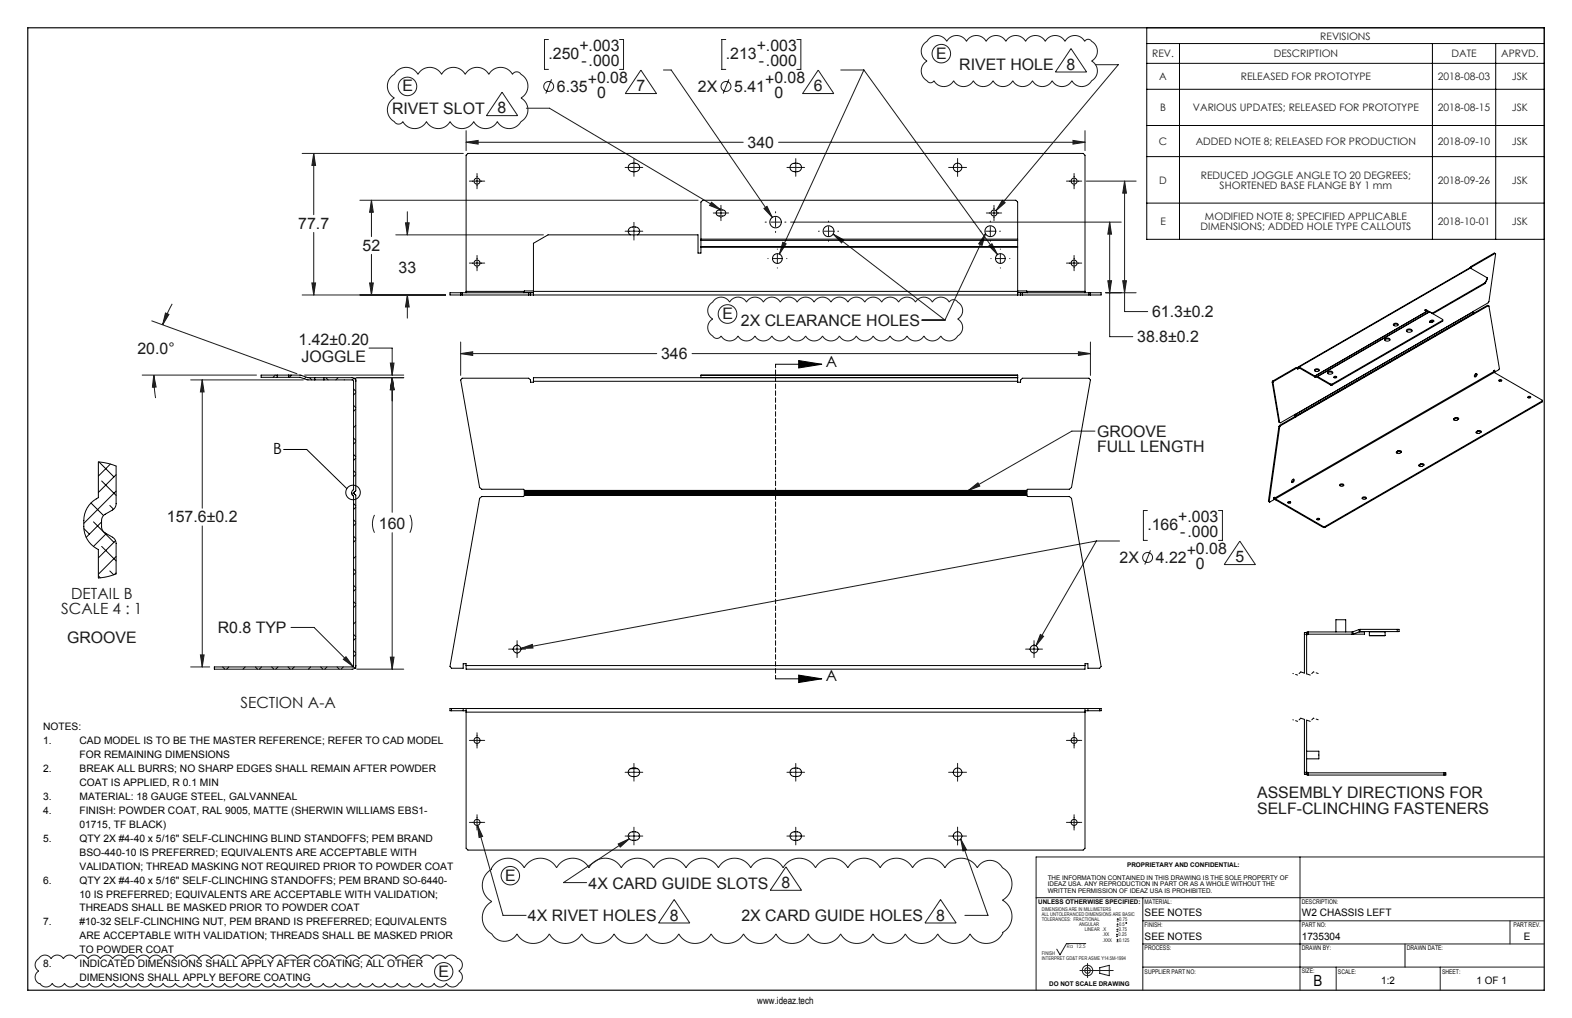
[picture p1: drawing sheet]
<svg xmlns="http://www.w3.org/2000/svg" width="432mm" height="279mm" viewBox="0 0 432 279" stroke-linecap="round" stroke-linejoin="round" font-family="sans-serif">
<g fill="none" stroke="#191924" stroke-width=".27">
<path d="M109 19.5a3.7 3.7 0 0 1 5.8 .9 3.7 3.7 0 0 1 6.5 0 3.7 3.7 0 0 1 6.5 0 3.7 3.7 0 0 1 6.5 0 3.7 3.7 0 0 1 6.5 0 1.47 1.47 0 0 1 2.5 .1 3.7 3.7 0 0 1-.2 6.4 3.8 3.8 0 0 1-.1 6.7 3.7 3.7 0 0 1-6.4-.2 3.7 3.7 0 0 1-6.5 0 3.7 3.7 0 0 1-6.5 0 3.7 3.7 0 0 1-6.5 0 3.7 3.7 0 0 1-6.5 0 1.47 1.47 0 0 1-2.5-.2 3.7 3.7 0 0 1 .2-6.3 3.8 3.8 0 0 1 .2-6.7zM150.7 10.8h-1.1v8.2h1.1M170.2 10.8h1.1v8.2h-1.1M176 19.2l4.3 6.5h-8.5zM182.2 19.2h2.2l27.7 40.5M199.4 10.8h-1.1v8.2h1.1M218.9 10.8h1.1v8.2h-1.1M224.7 19.2l4.3 6.5h-8.5zM230.9 19.2h6.4M237.3 19.2l36.7 50.7M237.3 19.2l-23.2 50.5M255.1 10.7a3.1 3.1 0 0 1 5 .6 3.1 3.1 0 0 1 5.4 0 3.1 3.1 0 0 1 5.4 0 3.1 3.1 0 0 1 5.4 0 3.1 3.1 0 0 1 5.4 0 3.1 3.1 0 0 1 5.4 0 3.1 3.1 0 0 1 5.4 0 3.1 3.1 0 0 1 5.4 0 1.21 1.21 0 0 1 2.2 .2 3.1 3.1 0 0 1-.3 5.3 3.2 3.2 0 0 1-.1 5.6 3.1 3.1 0 0 1-5.3-.2 3.1 3.1 0 0 1-5.4 0 3.1 3.1 0 0 1-5.4 0 3.1 3.1 0 0 1-5.4 0 3.1 3.1 0 0 1-5.4 0 3.1 3.1 0 0 1-5.4 0 3.1 3.1 0 0 1-5.5 0 3.1 3.1 0 0 1-5.4 0 1.21 1.21 0 0 1-2.1-.2 3.1 3.1 0 0 1 .2-5.2 3.2 3.2 0 0 1 .2-5.7z"/>
<path d="M294.2 13.3l4.3 6.5h-8.6zM300.8 17.8h6.4l-33.6 40M128 39l3.3-.5v1.1zM128 35.9v5.4M128 39h76.2M137.9 25.3l4.3 6.4h-8.6zM144.6 29.7h6.3l47.1 27.9M151.5 21.8l-1.6 3.9M200.2 21.8l-1.6 3.9M213.9 39h84.1M294.7 38.5l3.3 .5-3.3 .6zM298 35.9v5.4"/>
<path d="M83 42.1h44.3M86.2 42.1l.5 3.3h-1zM86.2 42.1v16.8M98.9 55h92.9M102 55l.5 3.3h-1zM102 55v9.9M111.9 58.1v6.4M128.9 49.7h4.2M131 47.6v4.2M171.7 46h4.9M174.1 43.5v4.9M195.4 55.5l2.6 2.1-3.1-1.2z"/>
<path d="M195.9 58.5h4.2M198 56.4v4.2M209.8 57.2l.9-.6 1.4 3.1zM213 58.1v.3M213 59.7v2.5M216.2 46h4.8M218.6 43.5v4.9M260.6 46h4.9M263 43.5v4.9M270.9 58.5h4.2M273 56.4v4.2M275.3 55l.8 .6-2.5 2.2z"/>
<path d="M292.9 49.7h4.2M295 47.6v4.2M298.4 49.7h13.7M308.9 49.7l.5 3.3h-1zM308.9 49.7v35.8h6.3M85.7 77.7h1l-.5 3.3zM86.2 63.8v17.2M101.5 77.7h1l-.5 3.3zM102 69.8v11.2M108.7 64.5h40.6M111.4 61.2h1l-.5 3.3zM128.9 72.2h4.2"/>
<path d="M131 70.1v4.2M171.7 63.5h4.9M174.1 61v4.9M210.2 61h.3M210.9 71h.1M211.8 61h2.5M212.3 71h2.5M213 63.5v.3M213.5 68.3v.1M213.5 69.7v2.5M213.5 73.5v.1M215 66.5l.9 .4-1.8 2.8z"/>
<path d="M215.6 61h.3M216.1 71h.1M217.2 61h90.8M224.8 63.5h.2M226.3 63.5h2.6M227.6 60.7v.2M227.6 62.2v2.5M227.6 66v.2M228.9 64.3l2.9 1.6-.6 .8zM228.9 64.3l30.7 23.5M230.1 63.5h.3M269.3 63.5h.2"/>
<path d="M270.7 64.1l-11.1 23.7M270.7 64.1l-.9 3.2-1-.4zM270.8 63.5h2.5M271.6 67.5l.9-.6 1.5 3zM272 60.7v.2M272 62.2v2.5M272 66v.2M272.2 71h.1M273.5 71h2.6M274.6 63.5h.2M274.8 68.3v.1M274.8 69.7v2.5"/>
<path d="M274.8 73.5v.1M277.3 71h.1M292.9 72.2h4.2M295 70.1v4.2M304.3 77h1l-.5 3.4zM304.8 61l.5 3.3h-1zM304.8 61v31.4h6.4M308.4 77h1l-.5 3.4zM41.7 88.1l39.8 14.5M45.5 85.9l.9 .4-1.7 2.9zM47.3 83.4l-2.6 5.8M83 81h39.3"/>
<path d="M101.4 95.5h6.3v7.4M107.2 99.6h1l-.5 3.3zM111.9 81l.5 3.3h-1zM111.9 81v6.3M126.5 97.1l3.3-.6v1.1zM126.5 93.9v9.1M126.5 97.1h53.9M190.1 97.1h109.4M195.2 83.3l.4-.3a2.77 2.77 0 0 1 4.8-.1 2.65 2.65 0 0 1 4.7 0 2.65 2.65 0 0 1 4.6 0 2.65 2.65 0 0 1 4.6 0 2.65 2.65 0 0 1 4.7 0 2.65 2.65 0 0 1 4.6 0 2.65 2.65 0 0 1 4.7 0 2.65 2.65 0 0 1 4.6 0 2.65 2.65 0 0 1 4.6 0 2.65 2.65 0 0 1 4.7 0 2.65 2.65 0 0 1 4.6 0 2.65 2.65 0 0 1 4.7 0 2.65 2.65 0 0 1 4.6 0 2.65 2.65 0 0 1 4.6 0 1.44 1.44 0 0 1 2.6 .1 2.65 2.65 0 0 1-.2 4.6 2.77 2.77 0 0 1-.2 4.8 2.65 2.65 0 0 1-4.5-.2 2.65 2.65 0 0 1-4.6 0 2.65 2.65 0 0 1-4.7 0 2.65 2.65 0 0 1-4.6 0 2.65 2.65 0 0 1-4.6 0 2.65 2.65 0 0 1-4.7 0 2.65 2.65 0 0 1-4.6 0 2.65 2.65 0 0 1-4.7 0 2.65 2.65 0 0 1-4.6 0 2.65 2.65 0 0 1-4.7 0 2.65 2.65 0 0 1-4.6 0 2.65 2.65 0 0 1-4.6 0 2.65 2.65 0 0 1-4.7 0 2.65 2.65 0 0 1-4.6 0 1.44 1.44 0 0 1-2.5-.1 2.65 2.65 0 0 1 .2-4.5 2.65 2.65 0 0 1-.6-4.3zM253.2 87.8h6.4M296.2 96.5l3.3 .6-3.3 .5zM299.5 93.9v9.1"/>
<path d="M303.7 80.4h8.4M39.1 102.9h31.4M42.2 102.9l.7 3.3-1 .1zM42.2 102.9l.5 6.4M52.4 104.3h30.9M55.6 104.3v35.2M55.6 104.3l.5 3.3h-1.1zM83.7 102.9h27.2M98 103.7h12.9M107.7 103.7v36.9M107.7 103.7l.5 3.3h-1zM300.8 118.3h-6.4l-28.4 16.3"/>
<path d="M266 134.6l2.6-2.1 .5 .9zM55.6 144.4v38.6M102.9 141.3l-.6 2.3 .1 1.3 .5 1.3M107.7 146.2v37.5M112.6 141.3l.5 2.3-.1 1.3-.4 1.3M301.2 148.5l-16.6 28.7M301.2 148.5h6.3M301.2 148.5l-158.1 29.5M315.2 140.1h-1.1v8.2h1.1M316 151.1l-1.6 3.8M334.7 140.1h1.1v8.2h-1.1M340.6 148.5l4.2 6.4h-8.5z"/>
<path d="M55 179.7h1.1l-.5 3.3zM79.9 172.2h6.4l10.7 10.7M139.7 178.2h4.7M142 175.8v4.7M143.1 178l3.1-1.1 .2 1zM281.7 178.2h4.7M284 175.8v4.7M285.8 174.1l.8 .5-2 2.6zM52.4 183h5.2M95 180.2l2 2.7-2.7-1.9zM98 183.7h12.9M107.2 180.4h1l-.5 3.3z"/>
<path d="M128.9 203.2h4.2M131 201.1v4.2M171.7 212h4.9M174.1 209.5v4.9M216.2 212h4.8M218.6 209.5v4.9M260.6 212h4.9M263 209.5v4.9M292.9 203.2h4.2M295 201.1v4.2M128.9 225.7h4.2M131 223.6v4.2"/>
<path d="M131.2 226.5l7 24.7h6.3M131.2 226.5l1.4 3.1-1 .2zM135.9 237.1a5.1 5.1 0 0 1 8.1 1.1 5.1 5.1 0 0 1 8.9 0 5.1 5.1 0 0 1 8.9 0 5.1 5.1 0 0 1 8.9 0 5.1 5.1 0 0 1 8.9 0 5.1 5.1 0 0 1 8.8 0 5.1 5.1 0 0 1 8.9 0 5.1 5.1 0 0 1 8.9 0 5.1 5.1 0 0 1 8.9 0 5.1 5.1 0 0 1 8.9 0 5.1 5.1 0 0 1 8.9 0 5.1 5.1 0 0 1 8.9 0 5.1 5.1 0 0 1 8.9 0 5.1 5.1 0 0 1 8.9 0 5.1 5.1 0 0 1 8.9 0 3.9 3.9 0 0 1 6.9 0 5.1 5.1 0 0 1 0 8.9 5.1 5.1 0 0 1 0 8.8v.1a5 5 0 0 1-4.4 2.9 5 5 0 0 1-4.5-2.6 5.1 5.1 0 0 1-8.9 0 5.1 5.1 0 0 1-8.9 0 5.1 5.1 0 0 1-8.9 0 5.1 5.1 0 0 1-8.9 0 5.1 5.1 0 0 1-8.9 0 5.1 5.1 0 0 1-8.9 0 5.1 5.1 0 0 1-8.9 0 5.1 5.1 0 0 1-8.9 0 5.1 5.1 0 0 1-8.8 0 5.1 5.1 0 0 1-8.9 0 5.1 5.1 0 0 1-8.9 0 5.1 5.1 0 0 1-8.9 0 5.1 5.1 0 0 1-8.9 0 5.1 5.1 0 0 1-8.9 0 3.9 3.9 0 0 1-6.9 0 5.1 5.1 0 0 1 0-8.9 5.1 5.1 0 0 1 0-8.9l-.1-.3zM169.8 231.6l3-1.4-2.4 2.3zM171.7 229.5h4.9M172.8 230.2l-18 12h6.3M174.1 227v4.9M215.9 237.9l4.3 6.5h-8.6zM216.2 229.5h4.8M218.6 227v4.9M260.6 229.5h4.9M263 227v4.9"/>
<path d="M263.9 230.3l1.6 2.9-1 .4zM263.9 230.3l7.5 20.9h-6.4M292.9 225.7h4.2M295 223.6v4.2M357.1 235.2v36.6M424.1 235.2h-139.5v36.6M185.2 246.9l4.3 6.4h-8.6zM258.4 246.9l4.2 6.4h-8.5zM284.6 246.4h139.6M298.2 259h-5.3l-1.7 3.1-.9-1.6M306.6 257h.5M306.6 256.5h.5"/>
<path d="M306.7 255.6h.5M306.7 255.1h.5M306.7 258.5h.5M306.7 257.9h.5M306.7 254.2h.5M306.7 253.7h.5M306.8 252.8h.5M306.8 252.3h.5M306.8 256.3v.5M306.9 254.9v.5M307 257.7v.5M307 253.5v.5"/>
<path d="M307 252v.6M313.9 252.7h110.3M313.9 246.4v25.4M313.9 259.1h110.2M414.8 252.7v6.4M10.2 263.5l.3-.3a2.04 2.04 0 0 1 3.5-.1 1.93 1.93 0 0 1 3.4 0 1.93 1.93 0 0 1 3.4 0 1.93 1.93 0 0 1 3.4 0 1.93 1.93 0 0 1 3.4 0 1.93 1.93 0 0 1 3.3 0 1.93 1.93 0 0 1 3.4 0 1.93 1.93 0 0 1 3.4 0 1.93 1.93 0 0 1 3.4 0 1.93 1.93 0 0 1 3.4 0 1.93 1.93 0 0 1 3.4 0 1.93 1.93 0 0 1 3.4 0 1.93 1.93 0 0 1 3.3 0 1.93 1.93 0 0 1 3.4 0 1.93 1.93 0 0 1 3.4 0 1.93 1.93 0 0 1 3.4 0 1.93 1.93 0 0 1 3.4 0 1.93 1.93 0 0 1 3.4 0 1.93 1.93 0 0 1 3.3 0 1.93 1.93 0 0 1 3.4 0 1.93 1.93 0 0 1 3.4 0 1.93 1.93 0 0 1 3.4 0 1.93 1.93 0 0 1 3.4 0 1.93 1.93 0 0 1 3.4 0 1.93 1.93 0 0 1 3.3 0 1.93 1.93 0 0 1 3.4 0 1.93 1.93 0 0 1 3.4 0 1.93 1.93 0 0 1 3.4 0 1.93 1.93 0 0 1 3.4 0 1.93 1.93 0 0 1 3.4 0 1.93 1.93 0 0 1 3.3 0 1.93 1.93 0 0 1 3.4 0 1.93 1.93 0 0 1 3.4 0 1.93 1.93 0 0 1 3.4 0h.1a1.89 1.89 0 0 1 1.2 1.6 1.89 1.89 0 0 1-1 1.8 2.03 2.03 0 0 1-.1 3.6 1.93 1.93 0 0 1-3.3-.2 1.93 1.93 0 0 1-3.4 0 1.93 1.93 0 0 1-3.3 0 1.93 1.93 0 0 1-3.4 0 1.93 1.93 0 0 1-3.4 0 1.93 1.93 0 0 1-3.4 0 1.93 1.93 0 0 1-3.4 0 1.93 1.93 0 0 1-3.4 0 1.93 1.93 0 0 1-3.3 0 1.93 1.93 0 0 1-3.4 0 1.93 1.93 0 0 1-3.4 0 1.93 1.93 0 0 1-3.4 0 1.93 1.93 0 0 1-3.4 0 1.93 1.93 0 0 1-3.4 0 1.93 1.93 0 0 1-3.3 0 1.93 1.93 0 0 1-3.4 0 1.93 1.93 0 0 1-3.4 0 1.93 1.93 0 0 1-3.4 0 1.93 1.93 0 0 1-3.4 0 1.93 1.93 0 0 1-3.4 0 1.93 1.93 0 0 1-3.3 0 1.93 1.93 0 0 1-3.4 0 1.93 1.93 0 0 1-3.4 0 1.93 1.93 0 0 1-3.4 0 1.93 1.93 0 0 1-3.4 0 1.93 1.93 0 0 1-3.4 0 1.93 1.93 0 0 1-3.4 0 1.93 1.93 0 0 1-3.3 0 1.93 1.93 0 0 1-3.4 0 1.93 1.93 0 0 1-3.4 0 1.93 1.93 0 0 1-3.4 0 1.93 1.93 0 0 1-3.4 0 1.93 1.93 0 0 1-3.4 0 1.93 1.93 0 0 1-3.3 0l-.1 .1a1.89 1.89 0 0 1-1.3-1.7 1.89 1.89 0 0 1 1-1.8 1.93 1.93 0 0 1-.4-3zM296.6 266.4h9.2M298.7 264.4v3.9M302.1 265.6l2.6-.7v2.9l-2.6-.7zM313.9 265.4h110.3M367 265.4v6.4M395.6 265.4v6.4"/>
<circle cx="258.6" cy="14.7" r="2.54"/>
<circle cx="111.9" cy="23.7" r="2.54"/>
<circle cx="150.7" cy="23.7" r="1.36"/>
<circle cx="199.4" cy="23.7" r="1.36"/>
<circle cx="199.8" cy="86.2" r="2.56"/>
<circle cx="315.2" cy="153" r="1.36"/>
<circle cx="140.2" cy="240.3" r="2.53"/>
<circle cx="309.4" cy="253.3" r=".13"/>
<circle cx="121.9" cy="266.7" r="2.51"/>
<circle cx="298.7" cy="266.4" r="1.43"/>
<circle cx="298.7" cy="266.4" r=".76"/>
</g>
<g fill="none" stroke="#000" stroke-width=".27">
<path d="M315 7.6h109.2v58.1h-109.2zM315 12h109.2M315 17.4h109.2M324 12v53.7M393.5 12v53.7M410.8 12v53.7M315 24.5h109.2M315 34.4h109.2M315 43h109.2M315 55.7h109.2M213 100h12.7M219.4 99l6.3 1-6.3 1z"/>
<path d="M77.9 123.4h6.4l11 10.7M213 186.3h12.7M219.4 185.3l6.3 1-6.3 1zM385.9 259.1v6.3"/>
<circle cx="97" cy="135.2" r="2"/>
</g>
<path d="M7.6 7.6h416.6v264.2h-416.6z" fill="none" stroke="#191924" stroke-width=".35"/>
<path d="M213 100v86.3" fill="none" stroke="#000" stroke-width=".27" stroke-dasharray="1.3 .6" stroke-dashoffset=".3"/>
<path d="M356.4 198l-1.3-.5M356.4 185.3l-1.3-.5M362.1 197.5l-1.3-.4M362.1 184.8l-1.3-.4" fill="none" stroke="#000" stroke-width=".27" stroke-dasharray="1.3 .6" stroke-dashoffset=".7"/>
<path d="M357.3 197.1l-.9 .9M357.3 184.4l-.9 .9M360.8 197.1l-.9 .9M360.8 184.4l-.9 .9" fill="none" stroke="#000" stroke-width=".27" stroke-dasharray="1.3 .6" stroke-dashoffset=".6"/>
<path d="M359.9 198l-2.6-.9M359.9 185.3l-2.6-.9" fill="none" stroke="#000" stroke-width=".27" stroke-dasharray="1.3 .6" stroke-dashoffset=".2"/>
<path d="M219.4 99l6.3 1-6.3 1zM219.4 185.3l6.3 1-6.3 1z" fill="#000"/>
<g fill="#191924">
<path d="M266 134.6l2.6-2.1 .5 .9zM107.2 180.4h1l-.5 3.3zM107.7 103.7l.5 3.3h-1zM95 180.2l-.7 .8 2.7 1.9zM107.7 103.7l.5 3.3h-1zM107.2 99.6h1l-.5 3.3zM55.6 104.3l.5 3.3h-1.1zM55 179.7h1.1l-.5 3.3zM45.5 85.9l.9 .4-1.7 2.9zM42.2 102.9l.7 3.3-1 .1zM195.4 55.5l2.6 2.1-3.1-1.2zM275.3 55l.8 .6-2.5 2.2zM270.7 64.1l-.9 3.2-1-.4zM228.9 64.3l2.9 1.6-.6 .8zM131.2 226.5l1.4 3.1-1 .2zM169.8 231.6l3-1.4-2.4 2.3zM263.9 230.3l1.6 2.9-1 .4z"/>
<path d="M126.5 97.1l3.3-.6v1.1zM296.2 96.5l3.3 .6-3.3 .5zM285.8 174.1l-1.2 3.1 2-2.6zM143.1 178l3.3-.1-.2-1zM111.9 81l.5 3.3h-1zM111.4 61.2h1l-.5 3.3zM86.2 42.1l.5 3.3h-1zM85.7 77.7h1l-.5 3.3zM101.5 77.7h1l-.5 3.3zM102 55l.5 3.3h-1zM128 39l3.3-.5v1.1zM294.7 38.5l3.3 .5-3.3 .6zM271.6 67.5l2.4 2.4-1.5-3zM215 66.5l-.9 3.2 1.8-2.8zM209.8 57.2l2.3 2.5-1.4-3.1zM308.4 77h1l-.5 3.4zM308.9 49.7l.5 3.3h-1zM304.8 61l.5 3.3h-1zM304.3 77h1l-.5 3.4z"/>
</g>
<g fill="none" stroke="#000" stroke-width=".27">
<path d="M172.9 45.1a1.96 1.96 0 0 1 2.7 .4 1.16 1.16 0 0 1-1 1.6 1.56 1.56 0 0 1-2-.7l-.1-.4zM196.9 57.9a1.76 1.76 0 0 1 2.4 .2 .83 .83 0 0 1-.8 1.2h-1a.83 .83 0 0 1-.7-.5 .83 .83 0 0 1 .1-.9zM217.3 45.1a1.96 1.96 0 0 1 2.8 .4 1.16 1.16 0 0 1-1.1 1.6 1.56 1.56 0 0 1-1.9-.7l-.1-.4zM128 80v.4M128 80v-37.4l.5-.5h169l.5 .5v37.4M128 80h16M146.5 80v1M146.5 79.9h-2.5l-.1 .4M146.5 80h133M173.1 64.5a1.16 1.16 0 0 1-.5-1.3 1.16 1.16 0 0 1 1.1-.9 1.56 1.56 0 0 1 1.9 .7 1.16 1.16 0 0 1-.5 1.5M192.5 65.6v.4M192.5 67.7v.1"/>
<path d="M192.5 67.8v1.7h-.8v-5h-41.2l-4 2.3v13.2M192.5 65.6v-10.1l.5-.5h86l.5 .5v10.1M192.5 66v1.7M192.5 65.6h87M192.5 66h87M192.5 67.7h87M192.5 67.8h87M279.5 65.6v.4M279.5 67.7v.1M279.5 80v1M279.5 79.9h2.5l.1 .4M279.5 66v1.7"/>
<path d="M279.5 67.8v12.2M282 80h16M298 80v.4M403.8 73.5l.2 .1M403.8 73.5v.1M403.9 73.6h-.3l-47 27.1M403.9 73.6l-47 27.1M403.9 73.6l4.7 2.7M404 73.2l.2 .1M404 73.2l-.2 .3M404 73.6v.1M404.2 73.3l-.2 .3"/>
<path d="M408 77.6l-14.6 8.4M408 77.6v.2M408 77.8l-14.4 8.3M408.6 76.3l-.6 1.3M408.6 76.3l-.6 1.5M410.7 69.6l-6.5 3.7M410.7 69.6l.1 .1-1.8 13.1-.2 .3-4.1 2.4M410.7 69.6l-.2-.2-6.5 3.8M126.5 80.4v.6M127 80.4v.6M143.9 80.3h2.6M143.9 80.3v.1"/>
<path d="M145.2 80.4v.6M145.7 80.4v.6M146.5 80.4h-22.9v.6h178.9v-.6h-23M279.5 80.3h2.6M280.3 80.4v.6M280.8 80.4v.6M282.1 80.3l.1 .1M299.1 80.4v.6M299.5 80.4v.6M380.4 93.3a.99 .99 0 0 1 1.4 0M380.5 93a.8 .8 0 0 1 1.3 .3 .83 .83 0 0 1-1.5-.2zM382.7 89.2l.6-.2 .7 .2"/>
<path d="M382.9 88.8a.63 .63 0 0 1 .7-.1 .63 .63 0 0 1 .4 .6 .71 .71 0 0 1-.7 .2 .71 .71 0 0 1-.6-.5zM386.3 90.9a1.04 1.04 0 0 1 1.6 0M386.4 90.5a.85 .85 0 0 1 1.5 .4 .88 .88 0 0 1-1.6-.3zM391.6 85l4.7 2.7v.4l-30.4 17.6M391.6 85l-.3 .1 .6 .3M391.6 85v.2M391.6 85.2l.5 .3M391.6 85.2h.1M391.9 85.4l.1 .1M391.9 85.4l-30.7 17.8M392 85.5l.6 .1M392 85.5l-30.8 17.7"/>
<path d="M392.6 85.6l-30.7 17.8M392.6 85.6l-30.8 17.7M392.8 88.1v.3M392.8 88.4h.1M393.2 87.9h.4l.3 .2a.8 .8 0 0 1-1.2 .3l.1-.3M393.2 88.2h.6M393.2 87.9l-.4 .2M393.2 87.9v.3M393.2 88.2l-.4 .2M396.3 87.9l-30.4 17.5M404.7 85.5l.1 .6M404.7 85.5l-53 30.6-.2-.1"/>
<path d="M404.7 86.3h.1M404.8 86.1l-.1 .1M404.8 86.1l-48.8 28.1M408.8 83.9l-52.9 30.5M408.8 83.9l.2 .1 2.9 17.2-.2 .3-1.1 .6M408.8 83.9l-.2-.1-52.6 30.3M75.6 102.9l-.6 .7M76.1 103.6h3.2M76.1 102.9h3.2M76.1 102.9h-4.4v.7h4.4M76.1 102.9v.7M79.3 103.6h3.1l2 .7h2.1"/>
<path d="M79.3 102.9l3.2 .1 2 .7h2M79.3 102.9v.7M79.8 102.9l.2 .2M80.1 102.9l-.6 .7M84.1 103.5l-.5 .5M85 103.7l.6 .6M86.5 103.7h2.5M86.5 104.3h2.5M86.5 103.7v.6M89 103.7h7.7a.99 .99 0 0 1 1 .9M89 104.3h7.7M89 103.7v.6"/>
<path d="M89.5 103.7l.6 .6M92.9 103.7l-.6 .6M94.6 104.2v.1M96.7 104.3l.4 .3v29.8a1.04 1.04 0 0 0 0 1.8v46.7l-.4 .1h-37.8v.7h37.8a.99 .99 0 0 0 1-1M97.1 111.3l.6 .6M97.1 106.8l.6 .6M97.2 103.8l-.4 .5M97.3 103.8h.4v30.8l-.5 .6M97.7 104.3h.1M97.7 107.8l-.6 .6M97.7 112.3l-.6 .6M97.7 116.8l-.6 .6"/>
<path d="M146.5 104.6v.3h-.8v-.6l-.5-.5h-18.2l-.5 .5 5.2 29.5 .6 .5h11.5l.2 .3M146.5 104.6h133M192.5 103.6v.1M192.5 103h87M192.5 103.6h87M192.5 103v.6M279.5 103.7h-133v.9M279.5 103.7v.9M279.5 103.6v.1M279.5 104.6v.3h.8v-.6l.5-.5h18.3l.4 .5-5.2 29.5-.6 .5h-11.4l-.3 .3M279.5 103v.6M349.4 104.9l.3 .1"/>
<path d="M349.4 104.9l1.9 10.9 .2 .2M349.6 104.6l.2 .1M349.6 104.6l-.2 .3M349.7 105l1.8 11M349.8 104.7l-.1 .3M351.3 117.1l-2.9 20.5 .4 .2 1.1-.7v-.5l.3-.1v.2M351.3 117.1l.2 .1M351.5 116.7l.2 .2M351.5 116.7l-.2 .4M351.5 117.2l-2.9 20.5M351.7 116.9l-.2 .3M355.5 114.4l.3 .1"/>
<path d="M355.5 114.4l-4 2.3M355.6 114.3l.3 .1M355.6 114.2v.1M355.6 114.3l-.1 .1M355.7 113.8h.1M355.7 114.2h-.1M355.7 113.8l.1 .3M355.8 113.7l.1 .1M355.8 114.5l-4.1 2.4M355.8 114.2h-.1M355.8 114.1v.1M355.8 114.1l-.1 .1"/>
<path d="M355.8 113.8h.1M355.9 113.8l.1 .3M355.9 114.4l-.1 .1M356 114.2l-.1 .2M356 114.1v.1M356.3 101l-6.5 3.7M356.4 101.1v.2l.3-.1M356.4 101.1l-.3-.2-6.5 3.7M356.5 100.9l.2 .2M356.5 101l.2 .2M356.5 101l-.1 .1M356.5 100.9v.1"/>
<path d="M356.7 101.1v.1M356.9 101l-.2 .1M356.9 100.7h-.3l-.1 .2M356.9 100.7l4.3 2.5M356.9 100.7v.3M356.9 101l4.3 2.5M361.1 101.7l.5-.2 .8 .2M361.2 103.5h.1M361.2 103.2h.1M361.2 103.2v.3M361.2 103.2l.1 .3M361.2 103.2l.6 .1"/>
<path d="M361.2 101.3a.63 .63 0 0 1 .7-.1 .63 .63 0 0 1 .4 .6 .71 .71 0 0 1-.7 .2 .71 .71 0 0 1-.5-.5zM361.3 103.5l.6 .1M361.8 103.3l.1 .1M361.8 103.3l.1 .3M361.9 103.6h.1M361.9 103.4l3.6 2M361.9 103.4v.2M361.9 103.6l3.6 2.1M364.6 102.4a.99 .99 0 0 1 1.5 0M364.7 102a.8 .8 0 0 1 1.4 .4 .83 .83 0 0 1-1.5-.2zM365.5 105.4h.4M365.5 105.7h.4"/>
<path d="M365.5 105.4v.3M365.9 105.4v.3M366.4 103.4a.37 .37 0 0 1 .4-.2 .37 .37 0 0 1 .3 .5h-.5zM366.4 103.6h.7M399.4 115.1l-.1 .1M399.4 114.8v.3M399.7 114.7l.4-.1 .6 .2a.72 .72 0 0 1-.7 .6 .72 .72 0 0 1-.7-.4l.1-.2M399.7 114.9h.6l.4 .1M399.7 114.7l-.3 .1M399.7 114.9l-.3 .2M399.7 114.7v.2M405.2 102.7l.3-.2a.49 .49 0 0 1 .1 .7 .49 .49 0 0 1-.6 .2z"/>
<path d="M405.5 102.5l-.1 .5-.4 .4M405.6 118.7l-.1 .1M405.6 118.4v.3M405.9 118.2h.6l.3 .2a.72 .72 0 0 1-.6 .6 .72 .72 0 0 1-.7-.5l.1-.1M405.9 118.5l.6-.1 .3 .2M405.9 118.2l-.3 .2M405.9 118.2v.3M405.9 118.5l-.3 .2M410.3 102l.1 .2M410.3 102l.3-.4v.5M410.3 102l-60.1 34.7M410.4 101.7l.2 .4"/>
<path d="M410.4 102.2l-60.1 34.7M410.4 102.2l13.2 7.6v.5l-59.7 34.5M411.7 104.3a.37 .37 0 0 1 .5-.2 .37 .37 0 0 1 .2 .5h-.4zM411.8 104.5h.7M419.7 108.9a.37 .37 0 0 1 .4-.2 .37 .37 0 0 1 .3 .5h-.6zM419.7 109.1h.7M423.6 110l-59.7 34.5M25 138l3.4 3.5M27 126.8l2.5 .4 2.4 .7v10.3a2 2 0 0 1-1 1.8l-2 1.1a2 2 0 0 0-1 1.8v1.7a2 2 0 0 0 1 1.7l2 1.1a2 2 0 0 1 1 1.8v8.3l-.9 .3-4 .8v-7.8a7.4 7.4 0 0 1-4-7.9 7 7 0 0 1 4-6.3zM27.2 126.8l4.1 4.1M27.9 132l4 4M30.2 138.7l1 1.1"/>
<path d="M30.3 127.4l-3.3 3.3M31.9 130.3l-4.9 4.9M31.9 134.8l-8.9 8.9M97.1 138.2l.6 .6M97.1 129.2l.6 .6M97.1 124.7l.6 .6M97.1 120.2l.6 .6M97.2 135.2l-.5 .6M97.2 135.2l.1 .3 .4 .5v47.4h-.3M97.7 121.3l-.6 .6M97.7 125.7l-.6 .7M97.7 130.2l-.6 .6"/>
<path d="M97.7 139.2l-.6 .6M144 134.6v.2M144 135.8v.2M144 135v.2M144 135.4v.2M144 136l-.2 .3h-11.5l-.6 .5-8.1 46.1 .4 .5h3.2v-1.2h.8v.5M144 134.8v.2M144 135.2v.2M144 135.6v.2M144 136h138M144 134.6h138M144 134.8h138"/>
<path d="M144 135.8h138M144 135.6h138M144 135h138M144 135.2h138M144 135.4h138M282 134.6v.2M282 135.8v.2M282 135v.2M282 135.4v.2M282 136l.3 .3h11.4l.6 .5 8.2 46.1-.5 .5h-3.2v-1.2h-.8v.5M282 134.8v.2M282 135.2v.2"/>
<path d="M282 135.6v.2M350 136.6l.3 .6M350 136.6l.2 .1M350.2 136.7l.1 .2M350.3 136.9l13.2 7.6M350.3 136.9v.3M350.3 137.2l13.2 7.6M353.7 137.8a.37 .37 0 0 1 .5-.2 .37 .37 0 0 1 .2 .5h-.4zM353.8 138h.7M355 131.7l.3-.2a.49 .49 0 0 1 .1 .6 .49 .49 0 0 1-.6 .2zM355.3 131.5l-.1 .5-.4 .3M368 133.3a.81 .81 0 0 1 1.1 0"/>
<path d="M368 133a.61 .61 0 0 1 .6-.2 .61 .61 0 0 1 .5 .5 .61 .61 0 0 1-.7 .2 .61 .61 0 0 1-.4-.5zM374.2 136.8a.81 .81 0 0 1 1.1 0M374.2 136.6a.61 .61 0 0 1 .6-.3 .61 .61 0 0 1 .5 .5 .61 .61 0 0 1-.7 .3 .61 .61 0 0 1-.4-.5zM383.7 124.2l-.1 .1M383.7 123.9v.3M384 123.7h.6l.3 .2a.72 .72 0 0 1-.6 .6 .72 .72 0 0 1-.7-.5l.1-.1M384 124l.6-.1 .3 .2M384 123.7l-.3 .2M384 123.7v.3M384 124l-.3 .2M389.9 127.7l-.2 .2M389.9 127.5v.2"/>
<path d="M390.2 127.3l.6-.1 .3 .2a.72 .72 0 0 1-.6 .6 .72 .72 0 0 1-.7-.4l.1-.1M390.2 127.6l.6-.1 .3 .2M390.2 127.3l-.3 .2M390.2 127.3v.3M390.2 127.6l-.3 .1M23 145.1l1.6 1.5M25.7 143.2l5.6 5.6M27 158l.6 .6M27.9 143.3l-4.2 4.2M27.9 150l4 3.9M29.2 146.5l-3.5 3.5M30.2 156.7l1 1.1"/>
<path d="M31.7 148.4l-4.7 4.7M31.9 152.7l-4.9 4.9M31.9 157.2l-.5 .5M97.1 156.2l.6 .6M97.1 147.2l.6 .6M97.1 142.7l.6 .6M97.7 143.7l-.6 .6M97.7 148.2l-.6 .6M97.7 152.7l-.6 .6M97.7 157.2l-.6 .6M361.7 142.4a.37 .37 0 0 1 .5-.2 .37 .37 0 0 1 .2 .4h-.6zM361.7 142.6h.7"/>
<path d="M363.5 144.5h.4M363.5 144.8h.4M363.5 144.5v.3M363.9 144.5v.3M97.1 178.6l.6 .6M97.1 174.1l.6 .6M97.1 165.1l.6 .6M97.1 160.6l.6 .7M97.7 161.7l-.6 .6M97.7 166.2l-.6 .6M97.7 170.6l-.6 .7M97.7 175.1l-.6 .6"/>
<path d="M97.7 179.6l-.6 .6M358.3 174.1h.6M359.3 174.1l-.4 .3M359.3 173.4l-.5 .2M359.3 173.4v.7M359.3 173.4h12.1M367 173.4v-3.3h2.6v3.3M371.4 173.4v.7l.4-.1M371.6 173.4h-.2M371.6 173.4l.2 .6M373.3 173.4h1.5v.7h-15.5M373.3 172.8l.2 .6"/>
<path d="M373.3 172.8l-1.7 .6M373.5 173.4l-1.7 .6M373.6 173.3l-.1 .1M373.6 172.7l-.3 .1M373.6 172.7v.6M373.6 172.7h10.7v.6h-10.7M376.1 173.4h4.4M376.1 174.4h4.4M376.1 173.4v1M376.2 173.3l-.1 .1M380.4 173.3l.1 .1M380.5 173.4v1"/>
<path d="M383.8 172.7v.6M61.1 183l.7 .7M62.9 183l-.6 .7M67.4 183l-.6 .7M70.1 183l.6 .7M71.9 183l-.7 .7M74.6 183l.6 .7M76.3 183l-.6 .7M79.1 183l.6 .7M80.8 183l-.6 .7M85.3 183l-.6 .7M88.1 183l.6 .7"/>
<path d="M89.8 183l-.6 .7M92.6 183l.6 .7M94.3 183l-.6 .7M97 183l.4 .4M124 194.5v.6M127.2 194.5v.6M128 194.5v1M128 195.5v37.3l.5 .5h169l.5-.5v-37.3M128 195.1h-4.4v-.6h178.9v.6h-4.5M128 195.5h170M128 182.7v1h170v-1M128 182.7h170"/>
<path d="M298 194.5v1M298.8 194.5v.6M302 194.5v.6M358.3 184.7v-11.1h.6v11.3M358.3 197.4v15.1h.6v-14.9M172.9 211.1a1.96 1.96 0 0 1 2.7 .4 1.16 1.16 0 0 1-1 1.6 1.56 1.56 0 0 1-2-.7l-.1-.4zM173.1 211h2M217.3 211.1a1.96 1.96 0 0 1 2.8 .4 1.16 1.16 0 0 1-1.1 1.6 1.56 1.56 0 0 1-1.9-.7l-.1-.4zM358.3 212h.6M358.6 212.5l.7 .2M358.9 206.2h3.4v2.1h-3.4M358.9 211.7l.4 .4"/>
<path d="M359.3 212.1v.6M359.3 212.1h37.8v.6h-37.8M396.6 212.1v.6M172.9 228.6a1.96 1.96 0 0 1 2.7 .4 1.16 1.16 0 0 1-1 1.6 1.56 1.56 0 0 1-2-.7l-.1-.4zM217.3 228.6a1.96 1.96 0 0 1 2.8 .4 1.16 1.16 0 0 1-1.1 1.6 1.56 1.56 0 0 1-1.9-.7l-.1-.4z"/>
<circle cx="131" cy="49.7" r=".83"/>
<circle cx="263" cy="46" r="1.19"/>
<circle cx="273" cy="58.5" r=".83"/>
<circle cx="295" cy="49.7" r=".83"/>
<circle cx="131" cy="72.2" r=".83"/>
<circle cx="213" cy="61" r="1.59"/>
<circle cx="213.5" cy="71" r="1.35"/>
<circle cx="227.6" cy="63.5" r="1.5"/>
<circle cx="272" cy="63.5" r="1.5"/>
<circle cx="274.8" cy="71" r="1.35"/>
<circle cx="295" cy="72.2" r=".83"/>
<circle cx="142" cy="178.2" r="1.05"/>
<circle cx="284" cy="178.2" r="1.05"/>
<circle cx="131" cy="203.2" r=".83"/>
<circle cx="263" cy="212" r="1.19"/>
<circle cx="295" cy="203.2" r=".83"/>
<circle cx="131" cy="225.7" r=".83"/>
<circle cx="263" cy="229.5" r="1.19"/>
<circle cx="295" cy="225.7" r=".83"/>
</g>
<g font-size="4.4" fill="#191924">
<text x="150.7" y="16.2">.250</text>
<text x="159.1" y="14">+.003</text>
<text x="199.4" y="16.2">.213</text>
<text x="207.8" y="14">+.003</text>
<text x="257.1" y="16.1">E</text>
<text x="159.7" y="18.1">-.000</text>
<text x="161.5" y="23.2">+0.08</text>
<text x="208.4" y="18.1">-.000</text>
<text x="210.2" y="23.2">+0.08</text>
<text x="263.5" y="19.3">RIVET HOLE</text>
<text x="293" y="19.2">8</text>
<text x="110.5" y="25.1">E</text>
<text x="153" y="25.2">6.35</text>
<text x="164" y="27">0</text>
<text x="174.8" y="25.1">7</text>
<text x="191.7" y="25.2">2X</text>
<text x="201.7" y="25.2">5.41</text>
<text x="212.7" y="27">0</text>
<text x="223.5" y="25.1">6</text>
<text x="107.7" y="31.2">RIVET SLOT</text>
<text x="136.7" y="31.1">8</text>
<text x="205.4" y="40.5">340</text>
<text x="81.9" y="62.8">77.7</text>
<text x="99.6" y="68.8">52</text>
<text x="109.5" y="75">33</text>
<text x="198.4" y="87.5">E</text>
<text x="203.5" y="89.4">2X CLEARANCE HOLES</text>
<text x="316.5" y="87">61.3±0.2</text>
<text x="82" y="94.6">1.42±0.20</text>
<text x="312.4" y="93.9">38.8±0.2</text>
<text x="37.8" y="97.3">20.0°</text>
<text x="82.8" y="99.4">JOGGLE</text>
<text x="181.6" y="98.5">346</text>
<text x="301.3" y="119.9">GROOVE</text>
<text x="301.3" y="124">FULL LENGTH</text>
<text x="45.9" y="143.4">157.6±0.2</text>
<text x="323.6" y="143.2">+.003</text>
<text x="104.1" y="145.2">160</text>
<text x="315.2" y="145.5">.166</text>
<text x="324.2" y="147.3">-.000</text>
<text x="307.5" y="154.4">2X</text>
<text x="317.5" y="154.5">4.22</text>
<text x="326" y="152.5">+0.08</text>
<text x="339.3" y="154.4">5</text>
<text x="328.5" y="156.3">0</text>
<text x="59.8" y="173.7">R0.8 TYP</text>
<text x="18.4" y="176.5">GROOVE</text>
<text x="345.3" y="219.1">ASSEMBLY DIRECTIONS FOR</text>
<text x="345.3" y="223.3">SELF-CLINCHING FASTENERS</text>
<text x="138.8" y="241.8">E</text>
<text x="161.7" y="243.9">4X CARD GUIDE SLOTS</text>
<text x="214.7" y="243.8">8</text>
<text x="145" y="252.8">4X RIVET HOLES</text>
<text x="184" y="252.7">8</text>
<text x="203.7" y="252.8">2X CARD GUIDE HOLES</text>
<text x="257.1" y="252.7">8</text>
<text x="120.5" y="268.1">E</text>
</g>
<g font-size="4.2">
<text x="226.8" y="100.7">A</text>
<text x="75.1" y="124.6">B</text>
<text x="226.8" y="187">A</text>
<text x="360.8" y="270.7">B</text>
</g>
<g font-size="4.2" fill="#191924">
<text x="19.5" y="164.5">DETAIL B</text>
<text x="16.8" y="168.6">SCALE 4 : 1</text>
<text x="66" y="194.2">SECTION A-A</text>
</g>
<g font-size="2.8" fill="#191924">
<text x="362.7" y="10.8">REVISIONS</text>
<text x="316.5" y="15.7">REV.</text>
<text x="349.9" y="15.7">DESCRIPTION</text>
<text x="398.7" y="15.7">DATE</text>
<text x="412.3" y="15.7">APRVD.</text>
<text x="318.4" y="22">A</text>
<text x="340.8" y="22">RELEASED FOR PROTOTYPE</text>
<text x="395" y="22">2018-08-03</text>
<text x="415.3" y="22">JSK</text>
<text x="318.7" y="30.5">B</text>
<text x="327.7" y="30.5">VARIOUS UPDATES; RELEASED FOR PROTOTYPE</text>
<text x="395" y="30.5">2018-08-15</text>
<text x="415.3" y="30.5">JSK</text>
<text x="318.3" y="39.8">C</text>
<text x="328.4" y="39.8">ADDED NOTE 8; RELEASED FOR PRODUCTION</text>
<text x="395" y="39.8">2018-09-10</text>
<text x="415.3" y="39.8">JSK</text>
<text x="318.4" y="50.4">D</text>
<text x="329.8" y="49">REDUCED JOGGLE ANGLE TO 20 DEGREES;</text>
<text x="335" y="51.8">SHORTENED BASE FLANGE BY 1 mm</text>
<text x="395" y="50.4">2018-09-26</text>
<text x="415.3" y="50.4">JSK</text>
<text x="318.7" y="61.8">E</text>
<text x="329.8" y="63.2">DIMENSIONS; ADDED HOLE TYPE CALLOUTS</text>
<text x="331" y="60.4">MODIFIED NOTE 8; SPECIFIED APPLICABLE</text>
<text x="395" y="61.8">2018-10-01</text>
<text x="415.3" y="61.8">JSK</text>
</g>
<g font-size="2.8">
<text x="11.8" y="200.5">NOTES:</text>
<text x="11.8" y="204.3">1.</text>
<text x="21.8" y="204.3">CAD MODEL IS TO BE THE MASTER REFERENCE; REFER TO CAD MODEL</text>
<text x="21.8" y="208.1">FOR REMAINING DIMENSIONS</text>
<text x="11.8" y="211.9">2.</text>
<text x="21.8" y="211.9">BREAK ALL BURRS; NO SHARP EDGES SHALL REMAIN AFTER POWDER</text>
<text x="21.8" y="215.8">COAT IS APPLIED, R 0.1 MIN</text>
<text x="11.8" y="219.6">3.</text>
<text x="21.8" y="219.6">MATERIAL: 18 GAUGE STEEL, GALVANNEAL</text>
<text x="11.8" y="223.4">4.</text>
<text x="21.8" y="223.4">FINISH: POWDER COAT, RAL 9005, MATTE (SHERWIN WILLIAMS EBS1-</text>
<text x="21.8" y="227.2">01715, TF BLACK)</text>
<text x="11.8" y="231">5.</text>
<text x="21.8" y="231">QTY 2X #4-40 x 5/16&quot; SELF-CLINCHING BLIND STANDOFFS; PEM BRAND</text>
<text x="21.8" y="234.9">BSO-440-10 IS PREFERRED; EQUIVALENTS ARE ACCEPTABLE WITH</text>
<text x="21.8" y="238.7">VALIDATION; THREAD MASKING NOT REQUIRED PRIOR TO POWDER COAT</text>
<text x="11.8" y="242.5">6.</text>
<text x="21.8" y="242.5">QTY 2X #4-40 x 5/16&quot; SELF-CLINCHING STANDOFFS; PEM BRAND SO-6440-</text>
<text x="21.8" y="246.3">10 IS PREFERRED; EQUIVALENTS ARE ACCEPTABLE WITH VALIDATION;</text>
<text x="21.8" y="250.2">THREADS SHALL BE MASKED PRIOR TO POWDER COAT</text>
<text x="314.4" y="251.4">SEE NOTES</text>
<text x="357.6" y="251.4">W2 CHASSIS LEFT</text>
<text x="11.8" y="254">7.</text>
<text x="21.8" y="254">#10-32 SELF-CLINCHING NUT, PEM BRAND IS PREFERRED; EQUIVALENTS</text>
<text x="21.8" y="257.8">ARE ACCEPTABLE WITH VALIDATION; THREADS SHALL BE MASKED PRIOR</text>
<text x="314.4" y="258">SEE NOTES</text>
<text x="357.6" y="258">1735304</text>
<text x="21.8" y="261.6">TO POWDER COAT</text>
<text x="418.5" y="258">E</text>
<text x="11.8" y="265.4">8.</text>
<text x="21.8" y="265.4">INDICATED DIMENSIONS SHALL APPLY AFTER COATING; ALL OTHER</text>
<text x="21.8" y="269.3">DIMENSIONS SHALL APPLY BEFORE COATING</text>
<text x="379.4" y="270.1">1:2</text>
<text x="405.6" y="270.1">1 OF 1</text>
</g>
<text font-size="2.7" x="208" y="275.4">www.ideaz.tech</text>
<g font-size="1.8">
<text x="309.6" y="238">PROPRIETARY AND CONFIDENTIAL:</text>
<text x="287.8" y="241.5">THE INFORMATION CONTAINED IN THIS DRAWING IS THE SOLE PROPERTY OF</text>
<text x="287.8" y="243.3">IDEAZ USA. ANY REPRODUCTION IN PART OR AS A WHOLE WITHOUT THE</text>
<text x="287.8" y="245">WRITTEN PERMISSION OF IDEAZ USA IS PROHIBITED.</text>
<text x="285.2" y="248.2">UNLESS OTHERWISE SPECIFIED:</text>
<text x="314.4" y="248.2">MATERIAL:</text>
<text x="357.6" y="248.2">DESCRIPTION:</text>
<text x="314.4" y="254.5">FINISH:</text>
<text x="357.6" y="254.5">PART NO:</text>
<text x="415.7" y="254.5">PART REV.</text>
<text x="314.4" y="260.9">PROCESS:</text>
<text x="357.6" y="260.8">DRAWN BY:</text>
<text x="386.4" y="260.8">DRAWN DATE:</text>
<text x="314.4" y="267.2">SUPPLIER PART NO:</text>
<text x="357.6" y="267">SIZE:</text>
<text x="367.5" y="267.2">SCALE:</text>
<text x="396.1" y="267.2">SHEET:</text>
<text x="288.2" y="270.5">DO NOT SCALE DRAWING</text>
</g>
<g font-size="1.4" fill="#191924">
<text x="286.2" y="250">DIMENSIONS ARE IN MILLIMETERS</text>
<text x="286.2" y="251.4">ALL UNTOLERANCED DIMENSIONS ARE BASIC</text>
<text x="286.2" y="252.8">TOLERANCES: FRACTIONAL</text>
<text x="296.4" y="254.2">ANGULAR</text>
<text x="298" y="255.6">LINEAR .X</text>
<text x="302.8" y="257">.XX</text>
<text x="307.3" y="257">0.25</text>
<text x="307.4" y="255.6">0.75</text>
<text x="307.4" y="254.2">0.5</text>
<text x="307.5" y="252.8">0.75</text>
<text x="286.2" y="263.4">INTERPRET GD&amp;T PER ASME Y14.5M-1994</text>
<text x="286.2" y="262">FINISH</text>
<text x="293.1" y="260.2">Ra 12.5</text>
<text x="302.8" y="258.4">.XXX</text>
<text x="307.4" y="258.4">0.125</text>
</g>
</svg>
